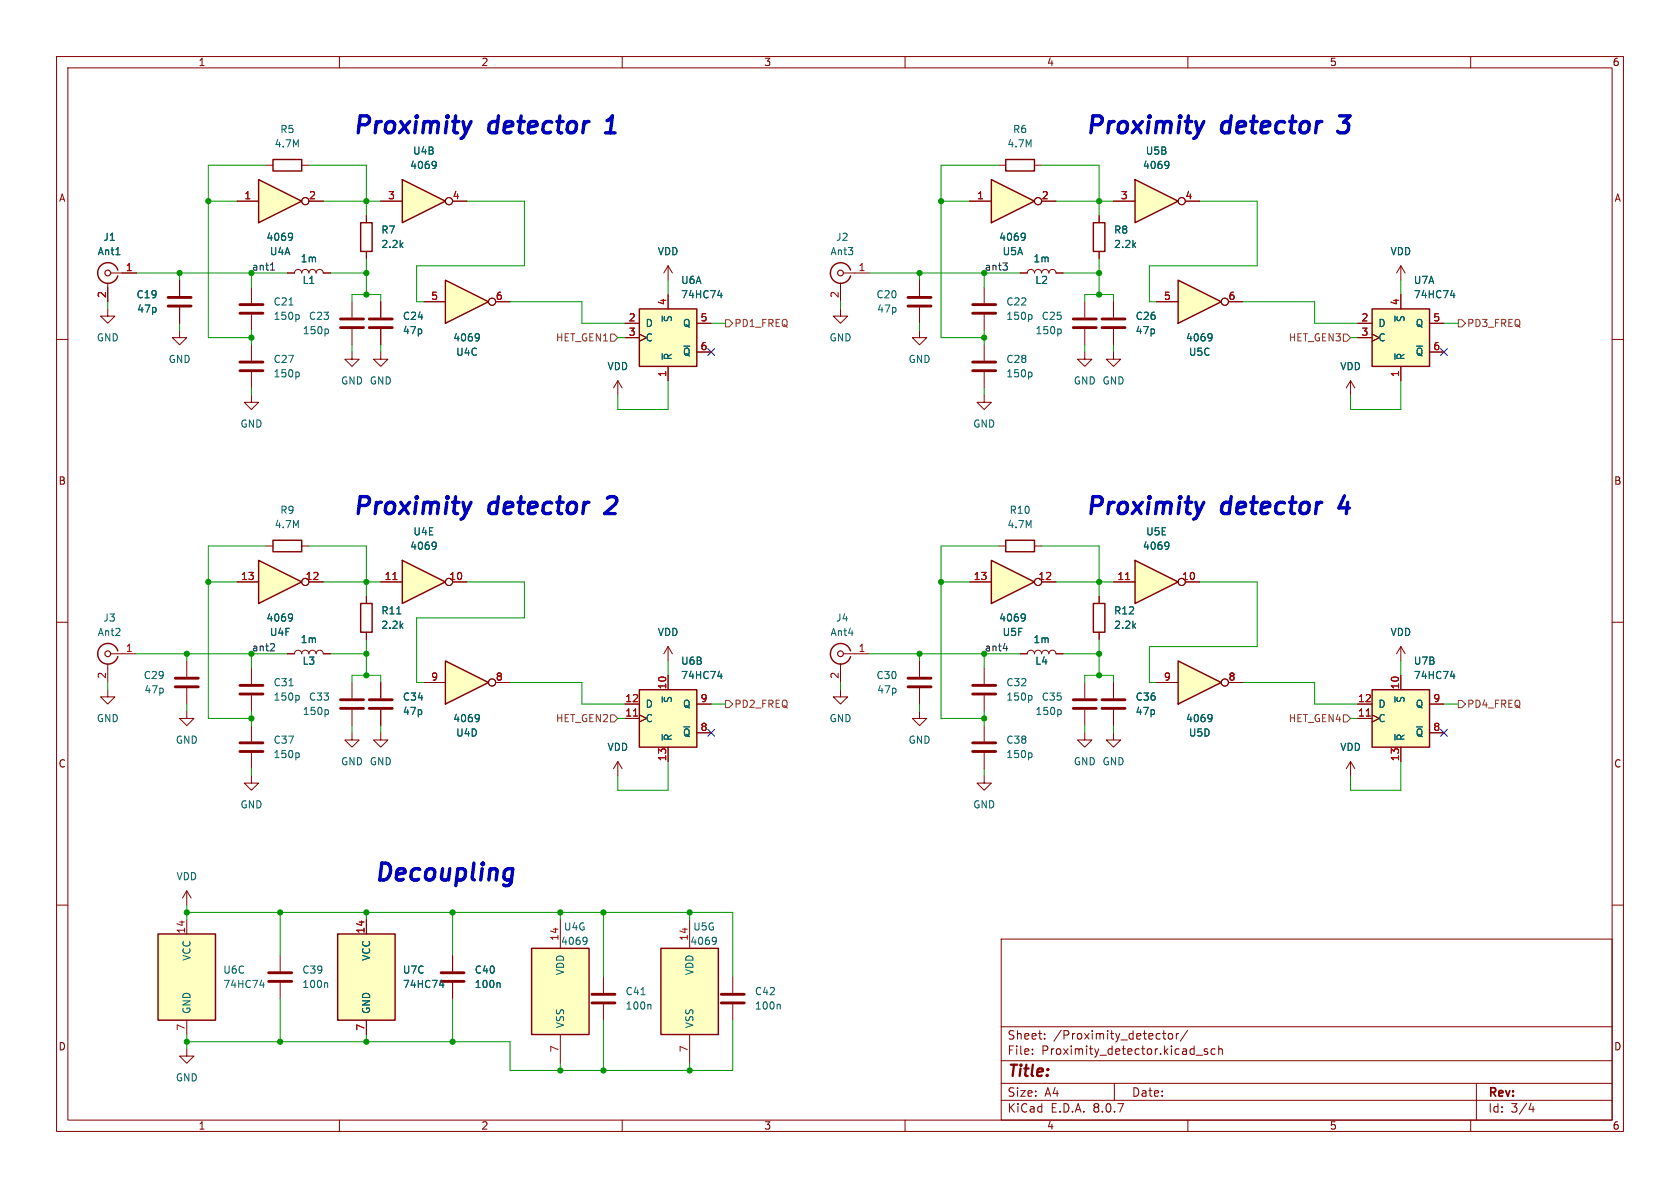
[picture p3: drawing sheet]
<svg xmlns="http://www.w3.org/2000/svg" width="297mm" height="210mm" viewBox="0 0 297 210" stroke-linecap="round" stroke-linejoin="round" font-family="sans-serif">
<g fill="none" stroke="#840000" stroke-width=".18">
<path d="M10 10h277v190h-277zM12 12h273v186h-273zM60 10v2M110 10v2M160 10v2M210 10v2M260 10v2M176.5 29.2h1.3M182.9 29.2h1.2M31.7 58.4v1.3h1.3l-1.3 1.3-1.2-1.3h1.2M44.4 50.8v2.8M44.4 55.6v2.8"/>
<path d="M10 60h2M62.2 62.2v1.3h-1.2l1.2 1.3 1.3-1.3h-1.3M285 60h2M10 110h2M44.4 118.1v2.8M50.8 115.6h1.3a.64 .64 0 0 1 .6-.7 .64 .64 0 0 1 .6 .7 .64 .64 0 0 1 .7-.7 .64 .64 0 0 1 .6 .7 .64 .64 0 0 1 .6-.7 .64 .64 0 0 1 .7 .7 .64 .64 0 0 1 .6-.7 .64 .64 0 0 1 .6 .7h1.3M118.1 114.3l-.8 1.3M118.1 114.3v2.5M118.1 114.3l.8 1.3M285 110h2M33 125.7v1.3h1.3l-1.3 1.3-1.3-1.3h1.3M44.4 137.2v1.2h-1.2l1.2 1.3 1.3-1.3h-1.3"/>
<path d="M44.4 122.9v2.8M44.4 128.3v2.8M44.4 133.1v2.8M62.2 129.5v1.3h-1.2l1.2 1.3 1.3-1.3h-1.3M62.2 120.7v2.7M62.2 125.5v2.8M10 160h2M177 166h108v32h-108zM285 160h2M60 198v2M110 198v2M160 198v2"/>
<path d="M177 194.5h108M177 191.5h108M177 187.5h108M177 181.5h108M182.5 186.3v.1M182.5 185.5v.1M184.7 183.6v.1M184.7 182.8v.1M197 191.5v3M205.5 182.7h.6M205.7 182.2v1.3l.4 .2M206.6 182.8l.2-.1 .4 .1 .1 .6-.1 .2-.4 .1-.2-.1z"/>
<path d="M208 182.7v1M208.4 182.7l-.3 .1-.1 .2M210 182.1l-1.3 2M210 198v2M211.5 186.5h1.1M213.5 185.5l-.4-.1-.2 .2 .1 .2 .5 .2v.3h-.6M214.8 185.5l-.4-.1-.3 .3v.4l.1 .2h.6M215.5 185.5l.2-.1 .3 .1 .1 .9M215.5 184.9v1.5M260 198v2M261 191.5v6.5M270.7 195l-.4 1.1h.9"/>
<path d="M271 195.6v1"/>
</g>
<path d="M42.4 55.4h4.1M42.4 53.8h4.1M42.4 122.7h4.1M42.4 121.2h4.1M42.4 132.8h4.1M42.4 131.3h4.1M60.2 125.2h4.1M60.2 123.7h4.1" fill="none" stroke="#840000" stroke-width=".51"/>
<path d="M51.1 53.9h.7M52.7 55.6l.2 .3v.3l-.2 .3M51.1 121.2h.7M52.7 122.9l.2 .3v.3l-.2 .3M52.7 133.1l.2 .2v.4l-.2 .2M57.8 125.5l.3 .2v.4l-.3 .2" fill="none" stroke="#006464" stroke-width=".18"/>
<path d="M177.8 28.2h5.1v2h-5.1z" fill="none" stroke="#840000" stroke-width=".25"/>
<path d="M78.7 116.8l7.7 3.9-7.7 3.8z" fill="#ffffc2"/>
<path d="M48.3 95.5h5v2h-5zM78.7 116.8l7.7 3.9-7.7 3.8z" fill="none" stroke="#840000" stroke-width=".25"/>
<g fill="none" stroke="#840000" stroke-width=".18">
<path d="M47 96.5h1.3M53.3 96.5h1.3M74.9 120.7h3.8M87.6 120.7h2.6"/>
<circle cx="87" cy="120.6" r=".63"/>
</g>
<path d="M84.5 126.3l.2 .1a1.03 1.03 0 0 1-.2 1.1M84.7 126.9l-.2 .2" fill="none" stroke="#006464" stroke-width=".18"/>
<path d="M45.7 99.1l7.6 3.8-7.6 3.8z" fill="#ffffc2"/>
<path d="M20.8 47.8a1.81 1.81 0 0 0-2.8-1 1.81 1.81 0 0 0 0 2.9 1.81 1.81 0 0 0 2.8-.9M45.7 99.1l7.6 3.8-7.6 3.8zM20.8 115.1a1.81 1.81 0 0 0-2.8-1 1.81 1.81 0 0 0 0 3 1.81 1.81 0 0 0 2.8-1" fill="none" stroke="#840000" stroke-width=".25"/>
<g fill="none" stroke="#840000" stroke-width=".18">
<path d="M19 54.6v1.3h-1.2l1.2 1.3 1.3-1.3h-1.3M19 50v3.3M19.6 48.3h4.5M31.7 49.5v2.8M31.7 54.4v2.8M67.3 53.3v2.8M67.3 58.2v2.8M191.8 53.3v2.8M191.8 58.2v2.8M44.4 69.9v1.2h-1.2l1.2 1.3 1.3-1.3h-1.3M19 117.3v3.4M19.6 115.6h4.5"/>
<path d="M33 116.8v2.8M41.9 102.9h3.8M54.6 102.9h2.5M19 121.9v1.3h-1.2l1.2 1.3 1.3-1.3h-1.3M33 121.7v2.8"/>
<circle cx="54" cy="102.9" r=".63"/>
</g>
<path d="M20.5 45h.7M187.4 58.2l.2 .2v.4l-.2 .2M51.5 108.5l.1 .2a1.03 1.03 0 0 1-.1 1M51.7 109.1l-.2 .2" fill="none" stroke="#006464" stroke-width=".18"/>
<path d="M29.7 54.1h4.1M29.7 52.6h4.1M65.3 57.9h4M65.3 56.4h4M189.7 57.9h4.1M189.7 56.4h4.1M31 119.9h4.1M31 121.4h4.1" fill="none" stroke="#840000" stroke-width=".51"/>
<g fill="none" stroke="#840000" stroke-width=".2">
<circle cx="19" cy="48.3" r=".51"/>
<circle cx="19" cy="115.6" r=".51"/>
</g>
<path d="M71.1 99.1l7.6 3.8-7.6 3.8z" fill="#ffffc2"/>
<path d="M71.1 99.1l7.6 3.8-7.6 3.8zM63.8 106.7h2v5.1h-2z" fill="none" stroke="#840000" stroke-width=".25"/>
<g fill="none" stroke="#840000" stroke-width=".18">
<path d="M50.8 48.3h1.3a.64 .64 0 0 1 .6-.7 .64 .64 0 0 1 .6 .7 .64 .64 0 0 1 .7-.7 .64 .64 0 0 1 .6 .7 .64 .64 0 0 1 .6-.7 .64 .64 0 0 1 .7 .7 .64 .64 0 0 1 .6-.7 .64 .64 0 0 1 .6 .7h1.3M180.3 48.3h1.3a.64 .64 0 0 1 .6-.7 .64 .64 0 0 1 .7 .7 .64 .64 0 0 1 .6-.7 .64 .64 0 0 1 .6 .7 .64 .64 0 0 1 .7-.7 .64 .64 0 0 1 .6 .7 .64 .64 0 0 1 .7-.7 .64 .64 0 0 1 .6 .7h1.3M64.8 105.4v1.3M64.8 111.8v1.2M67.3 102.9h3.8M80 102.9h2.5"/>
<circle cx="79.4" cy="102.9" r=".63"/>
</g>
<path d="M69.5 102.5h.7" fill="none" stroke="#a90000" stroke-width=".18"/>
<path d="M76.9 95.8l.1 .2a1.03 1.03 0 0 1-.1 1M77.1 96.4l-.2 .2M70.1 108.5h.8" fill="none" stroke="#006464" stroke-width=".18"/>
<path d="M45.7 31.8l7.6 3.8-7.6 3.8z" fill="#ffffc2"/>
<path d="M45.7 31.8l7.6 3.8-7.6 3.8z" fill="none" stroke="#840000" stroke-width=".25"/>
<g fill="none" stroke="#840000" stroke-width=".18">
<path d="M41.9 35.6h3.8M54.6 35.6h2.5"/>
<circle cx="54" cy="35.6" r=".63"/>
</g>
<path d="M51.5 41.2l.1 .1a1.03 1.03 0 0 1-.1 1.1M51.7 41.8l-.2 .2" fill="none" stroke="#006464" stroke-width=".18"/>
<path d="M94 167.6h10.1v15.3h-10.1z" fill="#ffffc2"/>
<path d="M94 167.6h10.1v15.3h-10.1z" fill="none" stroke="#840000" stroke-width=".25"/>
<path d="M67.3 62.2v1.3h-1.3l1.3 1.3 1.3-1.3h-1.3M67.3 120.7v2.7M67.3 125.5v2.8M49.5 168.9v2.8M49.5 173.7v2.8M99.1 162.6v5M99.1 182.9v5.1" fill="none" stroke="#840000" stroke-width=".18"/>
<path d="M57.7 173.7l.2 .2v.7M103.5 165.7l.2 .1a1.03 1.03 0 0 1-.2 1.1M103.8 166.2l-.3 .3" fill="none" stroke="#006464" stroke-width=".18"/>
<path d="M65.3 125.2h4M65.3 123.7h4M47.5 173.5h4.1M47.5 172h4.1" fill="none" stroke="#840000" stroke-width=".51"/>
<path d="M78.7 49.5l7.7 3.8-7.7 3.9z" fill="#ffffc2"/>
<path d="M78.7 49.5l7.7 3.8-7.7 3.9z" fill="none" stroke="#840000" stroke-width=".25"/>
<g fill="none" stroke="#840000" stroke-width=".18">
<path d="M74.9 53.3h3.8M87.6 53.3h2.6M174 50.8v2.8M174 55.6v2.8M80 168.9v2.8M80 173.7v2.8M106.7 172.7v2.8M106.7 177.5v2.8"/>
<circle cx="87" cy="53.3" r=".63"/>
</g>
<path d="M84.5 59l.2 .1a1.03 1.03 0 0 1-.2 1.1M84.7 59.5l-.2 .3M182.2 55.6l.2 .3v.3l-.2 .3M88.2 173.7l.2 .2v.7M113.3 175.8h.7M114.9 177.5l.2 .2v.7" fill="none" stroke="#006464" stroke-width=".18"/>
<path d="M172 55.4h4M172 53.8h4M78 173.5h4M78 172h4M104.6 177.3h4.1M104.6 175.8h4.1" fill="none" stroke="#840000" stroke-width=".51"/>
<path d="M59.7 165.1h10.1v15.2h-10.1z" fill="#ffffc2"/>
<path d="M59.7 165.1h10.1v15.2h-10.1z" fill="none" stroke="#840000" stroke-width=".25"/>
<path d="M64.8 162.6v2.5M64.8 180.3v2.6" fill="none" stroke="#840000" stroke-width=".18"/>
<path d="M77.7 174.1h.8M78.3 173.7v.9" fill="none" stroke="#006464" stroke-width=".18"/>
<path d="M116.8 167.6h10.2v15.3h-10.2z" fill="#ffffc2"/>
<path d="M48.3 28.2h5v2h-5zM116.8 167.6h10.2v15.3h-10.2z" fill="none" stroke="#840000" stroke-width=".25"/>
<g fill="none" stroke="#840000" stroke-width=".18">
<path d="M47 29.2h1.3M53.3 29.2h1.3M162.6 49.5v2.8M162.6 54.4v2.8M109.2 134.6l-.7 1.3M109.2 134.6v2.6M109.2 134.6l.8 1.3M33 157.5l-.7 1.3M33 157.5v2.5M33 157.5l.8 1.3M121.9 162.6v5M129.5 172.7v2.8"/>
<path d="M129.5 177.5v2.8M121.9 182.9v5.1"/>
</g>
<path d="M126.4 165.7l.2 .1a1.03 1.03 0 0 1-.2 1.1M126.6 166.2l-.2 .3M137.8 177.5l.1 .2v.7" fill="none" stroke="#006464" stroke-width=".18"/>
<path d="M160.5 54.1h4.1M160.5 52.6h4.1M127.5 177.3h4.1M127.5 175.8h4.1" fill="none" stroke="#840000" stroke-width=".51"/>
<path d="M113 121.9h10.2v10.2h-10.2z" fill="#ffffc2"/>
<path d="M113 121.9h10.2v10.2h-10.2z" fill="none" stroke="#840000" stroke-width=".25"/>
<path d="M62.2 53.3v2.8M62.2 58.2v2.8M118.1 119.4v2.5M110.5 127h2.5M110.5 124.5h2.5M113 126.4l1.3 .6-1.3 .6M118.1 132.1v2.5M123.2 124.5h2.5M123.2 129.5h2.5" fill="none" stroke="#840000" stroke-width=".18"/>
<path d="M112 126.6h.7" fill="none" stroke="#a90000" stroke-width=".18"/>
<path d="M57.8 58.2l.3 .2v.4l-.3 .2M126.9 119.5h.8M127.5 119.1v.9M117.1 129.8v1" fill="none" stroke="#006464" stroke-width=".18"/>
<path d="M60.2 57.9h4.1M60.2 56.4h4.1" fill="none" stroke="#840000" stroke-width=".51"/>
<path d="M27.9 165.1h10.2v15.2h-10.2z" fill="#ffffc2"/>
<path d="M63.8 39.4h2v5.1h-2zM150.4 47.8a1.82 1.82 0 0 0-2.8-1 1.82 1.82 0 0 0 0 3 1.82 1.82 0 0 0 2.8-1M27.9 165.1h10.2v15.2h-10.2z" fill="none" stroke="#840000" stroke-width=".25"/>
<path d="M64.8 38.1v1.3M64.8 44.5v1.2M148.6 50v3.3M149.1 48.3h4.6M44.4 61v2.8M44.4 65.8v2.8M67.3 129.5v1.3h-1.3l1.3 1.3 1.3-1.3h-1.3M33 162.6v2.5M33 185.4v1.3h-1.3l1.3 1.3 1.3-1.3h-1.3M33 180.3v2.6" fill="none" stroke="#840000" stroke-width=".18"/>
<path d="M52.7 65.8l.2 .2v.4l-.2 .2M46 174.1h.7M46.6 173.7v.9" fill="none" stroke="#006464" stroke-width=".18"/>
<path d="M42.4 65.5h4.1M42.4 64h4.1" fill="none" stroke="#840000" stroke-width=".51"/>
<circle cx="148.6" cy="48.3" r=".51" fill="none" stroke="#840000" stroke-width=".2"/>
<path d="M71.1 31.8l7.6 3.8-7.6 3.8z" fill="#ffffc2"/>
<path d="M71.1 31.8l7.6 3.8-7.6 3.8z" fill="none" stroke="#840000" stroke-width=".25"/>
<g fill="none" stroke="#840000" stroke-width=".18">
<path d="M67.3 35.6h3.8M80 35.6h2.5M118.1 47l-.8 1.3M118.1 47v2.5M118.1 47l.8 1.3"/>
<circle cx="79.4" cy="35.6" r=".63"/>
</g>
<path d="M76.9 28.5l.1 .1a1.03 1.03 0 0 1-.1 1.1M77.1 29.1l-.2 .2" fill="none" stroke="#006464" stroke-width=".18"/>
<path d="M113 54.6h10.2v10.2h-10.2z" fill="#ffffc2"/>
<path d="M113 54.6h10.2v10.2h-10.2zM177.8 95.5h5.1v2h-5.1z" fill="none" stroke="#840000" stroke-width=".25"/>
<path d="M110.5 57.2h2.5M110.5 59.7h2.5M113 59.1l1.3 .6-1.3 .6M118.1 52.1v2.5M123.2 57.2h2.5M109.2 67.3l-.7 1.3M109.2 67.3v2.6M109.2 67.3l.8 1.3M118.1 64.8v2.5M123.2 62.2h2.5M176.5 96.5h1.3M182.9 96.5h1.2" fill="none" stroke="#840000" stroke-width=".18"/>
<path d="M126.9 52.2h.8M127.5 51.8v.8M117.1 62.5v1" fill="none" stroke="#006464" stroke-width=".18"/>
<path d="M175.3 99.1l7.6 3.8-7.6 3.8z" fill="#ffffc2"/>
<path d="M175.3 99.1l7.6 3.8-7.6 3.8zM150.4 115.1a1.82 1.82 0 0 0-2.8-1 1.82 1.82 0 0 0 0 3 1.82 1.82 0 0 0 2.8-1" fill="none" stroke="#840000" stroke-width=".25"/>
<g fill="none" stroke="#840000" stroke-width=".18">
<path d="M148.6 117.3v3.4M149.1 115.6h4.6M162.6 116.8v2.8M171.4 102.9h3.9M174 118.1v2.8M180.3 115.6h1.3a.64 .64 0 0 1 .6-.7 .64 .64 0 0 1 .7 .7 .64 .64 0 0 1 .6-.7 .64 .64 0 0 1 .6 .7 .64 .64 0 0 1 .7-.7 .64 .64 0 0 1 .6 .7 .64 .64 0 0 1 .7-.7 .64 .64 0 0 1 .6 .7h1.3M184.1 102.9h2.6M148.6 121.9v1.3h-1.3l1.3 1.3 1.3-1.3h-1.3M162.6 125.7v1.3h1.2l-1.2 1.3-1.3-1.3h1.3M162.6 121.7v2.8M174 137.2v1.2h-1.3l1.3 1.3 1.3-1.3h-1.3M174 122.9v2.8"/>
<path d="M174 128.3v2.8M174 133.1v2.8M191.8 120.7v2.7M191.8 125.5v2.8"/>
<circle cx="183.5" cy="102.9" r=".63"/>
</g>
<path d="M181 108.5l.2 .2a1.03 1.03 0 0 1-.2 1M181.2 109.1l-.2 .2M182.2 122.9l.2 .3v.3l-.2 .3M182.2 133.1l.2 .2v.4l-.2 .2M187.4 125.5l.2 .2v.4l-.2 .2" fill="none" stroke="#006464" stroke-width=".18"/>
<circle cx="148.6" cy="115.6" r=".51" fill="none" stroke="#840000" stroke-width=".2"/>
<path d="M160.5 119.9h4.1M160.5 121.4h4.1M172 122.7h4M172 121.2h4M172 132.8h4M172 131.3h4M189.7 125.2h4.1M189.7 123.7h4.1" fill="none" stroke="#840000" stroke-width=".51"/>
<path d="M208.3 49.5l7.6 3.8-7.6 3.9z" fill="#ffffc2"/>
<path d="M208.3 49.5l7.6 3.8-7.6 3.9z" fill="none" stroke="#840000" stroke-width=".25"/>
<g fill="none" stroke="#840000" stroke-width=".18">
<path d="M204.5 53.3h3.8M217.2 53.3h2.5M238.8 67.3l-.8 1.3M238.8 67.3v2.6M238.8 67.3l.7 1.3"/>
<circle cx="216.5" cy="53.3" r=".63"/>
</g>
<path d="M214 59l.2 .1a1.03 1.03 0 0 1-.2 1.1M214.3 59.5l-.3 .3" fill="none" stroke="#006464" stroke-width=".18"/>
<path d="M242.6 54.6h10.1v10.2h-10.1z" fill="#ffffc2"/>
<path d="M193.3 39.4h2v5.1h-2zM242.6 54.6h10.1v10.2h-10.1z" fill="none" stroke="#840000" stroke-width=".25"/>
<path d="M194.3 38.1v1.3M194.3 44.5v1.2M240 57.2h2.6M240 59.7h2.6M242.6 59.1l1.2 .6-1.2 .6M247.6 52.1v2.5M252.7 57.2h2.6M247.6 64.8v2.5M252.7 62.2h2.6" fill="none" stroke="#840000" stroke-width=".18"/>
<path d="M256.4 52.2h.8M257 51.8v.8M246.6 62.5v1" fill="none" stroke="#006464" stroke-width=".18"/>
<path d="M200.7 31.8l7.6 3.8-7.6 3.8z" fill="#ffffc2"/>
<path d="M200.7 31.8l7.6 3.8-7.6 3.8z" fill="none" stroke="#840000" stroke-width=".25"/>
<g fill="none" stroke="#840000" stroke-width=".18">
<path d="M196.8 35.6h3.9M209.5 35.6h2.6M148.6 54.6v1.3h-1.3l1.3 1.3 1.3-1.3h-1.3M196.8 53.3v2.8M196.8 58.2v2.8M247.6 47l-.7 1.3M247.6 47v2.5M247.6 47l.8 1.3M191.8 62.2v1.3h-1.3l1.3 1.3 1.2-1.3h-1.2M196.8 62.2v1.3h-1.2l1.2 1.3 1.3-1.3h-1.3"/>
<circle cx="208.9" cy="35.6" r=".63"/>
</g>
<path d="M206.4 28.5l.2 .1a1.03 1.03 0 0 1-.2 1.1M206.6 29.1l-.2 .2" fill="none" stroke="#006464" stroke-width=".18"/>
<path d="M194.8 57.9h4.1M194.8 56.4h4.1" fill="none" stroke="#840000" stroke-width=".51"/>
<path d="M208.3 116.8l7.6 3.9-7.6 3.8z" fill="#ffffc2"/>
<path d="M208.3 116.8l7.6 3.9-7.6 3.8z" fill="none" stroke="#840000" stroke-width=".25"/>
<g fill="none" stroke="#840000" stroke-width=".18">
<path d="M247.6 114.3l-.7 1.3M247.6 114.3v2.5M247.6 114.3l.8 1.3M191.8 129.5v1.3h-1.3l1.3 1.3 1.2-1.3h-1.2M196.8 129.5v1.3h-1.2l1.2 1.3 1.3-1.3h-1.3M196.8 120.7v2.7M196.8 125.5v2.8M204.5 120.7h3.8M217.2 120.7h2.5"/>
<circle cx="216.5" cy="120.6" r=".63"/>
</g>
<path d="M214 126.3l.2 .1a1.03 1.03 0 0 1-.2 1.1M214.3 126.9l-.3 .2" fill="none" stroke="#006464" stroke-width=".18"/>
<path d="M194.8 125.2h4.1M194.8 123.7h4.1" fill="none" stroke="#840000" stroke-width=".51"/>
<path d="M242.6 121.9h10.1v10.2h-10.1z" fill="#ffffc2"/>
<path d="M242.6 121.9h10.1v10.2h-10.1z" fill="none" stroke="#840000" stroke-width=".25"/>
<path d="M247.6 119.4v2.5M238.8 134.6l-.8 1.3M238.8 134.6v2.6M238.8 134.6l.7 1.3M240 127h2.6M240 124.5h2.6M242.6 126.4l1.2 .6-1.2 .6M247.6 132.1v2.5M252.7 124.5h2.6M252.7 129.5h2.6" fill="none" stroke="#840000" stroke-width=".18"/>
<path d="M241.5 126.6h.8" fill="none" stroke="#a90000" stroke-width=".18"/>
<path d="M256.4 119.5h.8M257 119.1v.9M246.6 129.8v1" fill="none" stroke="#006464" stroke-width=".18"/>
<path d="M200.7 99.1l7.6 3.8-7.6 3.8z" fill="#ffffc2"/>
<path d="M200.7 99.1l7.6 3.8-7.6 3.8zM193.3 106.7h2v5.1h-2z" fill="none" stroke="#840000" stroke-width=".25"/>
<g fill="none" stroke="#840000" stroke-width=".18">
<path d="M162.6 58.4v1.3h1.2l-1.2 1.3-1.3-1.3h1.3M174 69.9v1.2h-1.3l1.3 1.3 1.3-1.3h-1.3M174 61v2.8M174 65.8v2.8M194.3 105.4v1.3M194.3 111.8v1.2M196.8 102.9h3.9M209.5 102.9h2.6"/>
<circle cx="208.9" cy="102.9" r=".63"/>
</g>
<path d="M199 102.5h.7" fill="none" stroke="#a90000" stroke-width=".18"/>
<path d="M182.2 65.8l.2 .2v.4l-.2 .2M206.4 95.8l.2 .2a1.03 1.03 0 0 1-.2 1M206.6 96.4l-.2 .2" fill="none" stroke="#006464" stroke-width=".18"/>
<path d="M172 65.5h4M172 64h4" fill="none" stroke="#840000" stroke-width=".51"/>
<path d="M175.3 31.8l7.6 3.8-7.6 3.8z" fill="#ffffc2"/>
<path d="M175.3 31.8l7.6 3.8-7.6 3.8z" fill="none" stroke="#840000" stroke-width=".25"/>
<g fill="none" stroke="#840000" stroke-width=".18">
<path d="M41.9 35.6h3.8M54.6 35.6h2.5M64.8 38.1v1.3M67.3 35.6h3.8M80 35.6h2.5M171.4 35.6h3.9M184.1 35.6h2.6M194.3 38.1v1.3M196.8 35.6h3.9M209.5 35.6h2.6M19 50.8v2.5M21.6 48.3h2.5"/>
<path d="M31.7 49.5v2.8M31.7 54.4v2.8M50.8 48.3h1.3M57.1 48.3h1.3M64.8 44.5v1.2M67.3 53.3v2.8M67.3 58.2v2.8M74.9 53.3h3.8M87.6 53.3h2.6M110.5 57.2h2.5M110.5 59.7h2.5M113 59.1l1.3 .6-1.3 .6"/>
<path d="M118.1 52.1v2.5M123.2 57.2h2.5M180.3 48.3h1.3M186.7 48.3h1.3M194.3 44.5v1.2M196.8 53.3v2.8M196.8 58.2v2.8M204.5 53.3h3.8M217.2 53.3h2.5M240 57.2h2.6M240 59.7h2.6M242.6 59.1l1.2 .6-1.2 .6"/>
<path d="M247.6 52.1v2.5M252.7 57.2h2.6M118.1 64.8v2.5M123.2 62.2h2.5M247.6 64.8v2.5M252.7 62.2h2.6M41.9 102.9h3.8M50.8 115.6h1.3M54.6 102.9h2.5M57.1 115.6h1.3M64.8 105.4v1.3M64.8 111.8v1.2"/>
<path d="M67.3 102.9h3.8M80 102.9h2.5M118.1 119.4v2.5M171.4 102.9h3.9M180.3 115.6h1.3M184.1 102.9h2.6M186.7 115.6h1.3M194.3 105.4v1.3M194.3 111.8v1.2M196.8 102.9h3.9M209.5 102.9h2.6M247.6 119.4v2.5"/>
<path d="M67.3 120.7v2.7M67.3 125.5v2.8M74.9 120.7h3.8M87.6 120.7h2.6M110.5 127h2.5M110.5 124.5h2.5M113 126.4l1.3 .6-1.3 .6M118.1 132.1v2.5M123.2 124.5h2.5M123.2 129.5h2.5M196.8 120.7v2.7M196.8 125.5v2.8"/>
<path d="M204.5 120.7h3.8M217.2 120.7h2.5M240 127h2.6M240 124.5h2.6M242.6 126.4l1.2 .6-1.2 .6M247.6 132.1v2.5M252.7 124.5h2.6M252.7 129.5h2.6M64.8 162.6v2.5M80 168.9v2.8M80 173.7v2.8M64.8 180.3v2.6"/>
<circle cx="54" cy="35.6" r=".63"/>
<circle cx="79.4" cy="35.6" r=".63"/>
<circle cx="183.5" cy="35.6" r=".63"/>
<circle cx="208.9" cy="35.6" r=".63"/>
<circle cx="87" cy="53.3" r=".63"/>
<circle cx="216.5" cy="53.3" r=".63"/>
<circle cx="54" cy="102.9" r=".63"/>
<circle cx="79.4" cy="102.9" r=".63"/>
<circle cx="183.5" cy="102.9" r=".63"/>
<circle cx="208.9" cy="102.9" r=".63"/>
<circle cx="87" cy="120.6" r=".63"/>
<circle cx="216.5" cy="120.6" r=".63"/>
</g>
<g fill="none" stroke="#006464" stroke-width=".18">
<path d="M76.9 28.5l.1 .1a1.03 1.03 0 0 1-.1 1.1M77.1 29.1l-.2 .2M206.4 28.5l.2 .1a1.03 1.03 0 0 1-.2 1.1M206.6 29.1l-.2 .2M20.5 45h.7M51.5 41.2l.1 .1a1.03 1.03 0 0 1-.1 1.1M51.7 41.8l-.2 .2M84.5 59l.2 .1a1.03 1.03 0 0 1-.2 1.1M84.7 59.5l-.2 .3M126.9 52.2h.8M127.5 51.8v.8M181 41.2l.2 .1a1.03 1.03 0 0 1-.2 1.1"/>
<path d="M181.2 41.8l-.2 .2M214 59l.2 .1a1.03 1.03 0 0 1-.2 1.1M214.3 59.5l-.3 .3M256.4 52.2h.8M257 51.8v.8M117.1 62.5v1M246.6 62.5v1M76.9 95.8l.1 .2a1.03 1.03 0 0 1-.1 1M77.1 96.4l-.2 .2M206.4 95.8l.2 .2a1.03 1.03 0 0 1-.2 1M206.6 96.4l-.2 .2M51.5 108.5l.1 .2a1.03 1.03 0 0 1-.1 1"/>
<path d="M51.7 109.1l-.2 .2M70.1 108.5h.8M126.9 119.5h.8M127.5 119.1v.9M181 108.5l.2 .2a1.03 1.03 0 0 1-.2 1M181.2 109.1l-.2 .2M256.4 119.5h.8M257 119.1v.9M84.5 126.3l.2 .1a1.03 1.03 0 0 1-.2 1.1M84.7 126.9l-.2 .2M117.1 129.8v1M214 126.3l.2 .1a1.03 1.03 0 0 1-.2 1.1"/>
<path d="M214.3 126.9l-.3 .2M246.6 129.8v1M77.7 174.1h.8M78.3 173.7v.9M88.2 173.7l.2 .2v.7"/>
</g>
<path d="M107.9 59.1h.7l.6 .6-.6 .6h-.7zM128.3 56.5h.6l.6 .7-.6 .6h-.6zM237.5 59.1h.6l.7 .6-.7 .6h-.6zM257.8 56.5h.6l.7 .7-.7 .6h-.6zM107.9 126.4h.7l.6 .6-.6 .6h-.7zM128.3 123.8h.6l.6 .7-.6 .6h-.6zM237.5 126.4h.6l.7 .6-.7 .6h-.6zM257.8 123.8h.6l.7 .7-.7 .6h-.6z" fill="none" stroke="#725600" stroke-width=".18"/>
<path d="M47.8 47.7h.7M48.1 46.7l.1-.2v1.2M177.3 46.5h.8l-.4 .5M178 47l.1 .2-.1 .5M48.4 113.8l.1 .2v.3l-.7 .8h.7M177.4 114.6h.7" fill="none" stroke="#0f0f0f" stroke-width=".18"/>
<path d="M83.3 21.5l-1 2M107 23.5h1.7M107.9 20.9l-.6 .4M212.8 21.5l-.9 2M236.5 23.2l.4 .3M236.8 20.5h1.9M83.3 88.8l-1 2M108.8 89.1l-1.9 1.7h1.8M212.8 88.8l-.9 2M237.7 87.6l-1 2.2h1.9M90.4 153.6l.2 .1M90.7 153.6l-.3 2.4" fill="none" stroke="#0000c2" stroke-width=".6"/>
<g fill="none" stroke="#009600" stroke-width=".18">
<path d="M36.8 35.6h5.1M47 29.2h-10.2v30.5h7.6M54.6 29.2h10.2v8.9M57.1 35.6h10.2M82.5 35.6h10.2v11.4h-19v6.3h1.2M166.4 35.6h5M176.5 29.2h-10.1v30.5h7.6M184.1 29.2h10.2v8.9M186.7 35.6h10.1M212.1 35.6h10.1v11.4h-19v6.3h1.3M19 53.3v1.3M24.1 48.3h26.7"/>
<path d="M31.7 48.3v1.2M31.7 57.2v1.2M44.4 48.3v2.5M44.4 58.4v2.6M58.4 48.3h6.4M62.2 53.3v-1.2h5.1v1.2M64.8 45.7v6.4M90.2 53.3h12.7v3.9h7.6M109.2 59.7h1.3M118.1 49.5v2.6M125.7 57.2h2.6M148.6 53.3v1.3"/>
<path d="M153.7 48.3h26.6M162.6 48.3v1.2M162.6 57.2v1.2M174 48.3v2.5M174 58.4v2.6M188 48.3h6.3M191.8 53.3v-1.2h5v1.2M194.3 45.7v6.4M219.7 53.3h12.7v3.9h7.6M238.8 59.7h1.2M247.6 49.5v2.6M255.3 57.2h2.5"/>
<path d="M44.4 68.6v1.3M62.2 61v1.2M67.3 61v1.2M118.1 67.3v5.1h-8.9v-2.5M174 68.6v1.3M191.8 61v1.2M196.8 61v1.2M247.6 67.3v5.1h-8.8v-2.5M47 96.5h-10.2v30.5h7.6M54.6 96.5h10.2v8.9M176.5 96.5h-10.1v30.5h7.6M184.1 96.5h10.2v8.9"/>
<path d="M24.1 115.6h26.7M33 115.6v1.2M36.8 102.9h5.1M44.4 115.6v2.5M57.1 102.9h10.2M58.4 115.6h6.4M64.8 113v6.4M82.5 102.9h10.2v6.3h-19v11.5h1.2M118.1 116.8v2.6M153.7 115.6h26.6M162.6 115.6v1.2M166.4 102.9h5"/>
<path d="M174 115.6v2.5M186.7 102.9h10.1M188 115.6h6.3M194.3 113v6.4M212.1 102.9h10.1v11.4h-19v6.4h1.3M247.6 116.8v2.6M19 120.7v1.2M33 124.5v1.2M44.4 125.7v2.6M44.4 135.9v1.3M62.2 120.7v-1.3h5.1v1.3M62.2 128.3v1.2"/>
<path d="M67.3 128.3v1.2M90.2 120.7h12.7v3.8h7.6M109.2 127h1.3M118.1 134.6v5.1h-8.9v-2.5M125.7 124.5h2.6M148.6 120.7v1.2M162.6 124.5v1.2M174 125.7v2.6M174 135.9v1.3M191.8 120.7v-1.3h5v1.3M191.8 128.3v1.2M196.8 128.3v1.2"/>
<path d="M219.7 120.7h12.7v3.8h7.6M238.8 127h1.2M247.6 134.6v5.1h-8.8v-2.5M255.3 124.5h2.5M33 161.3h96.5v11.4M33 160v2.6M49.5 161.3v7.6M49.5 176.5v7.7M64.8 161.3v1.3M80 161.3v7.6M80 176.5v7.7M99.1 161.3v1.3"/>
<path d="M106.7 161.3v11.4M121.9 161.3v1.3M33 182.9v2.5M64.8 182.9v1.3M99.1 188v1.2M106.7 180.3v8.9M121.9 188v1.2M129.5 180.3v8.9h-39.3v-5h-57.2"/>
</g>
<path d="M125.1 61.6l1.2 1.2M126.3 61.6l-1.2 1.2M254.7 61.6l1.2 1.2M255.9 61.6l-1.2 1.2M125.1 128.9l1.2 1.2M126.3 128.9l-1.2 1.2M254.7 128.9l1.2 1.2M255.9 128.9l-1.2 1.2" fill="none" stroke="#000084" stroke-width=".18"/>
<path d="M69.5 102.5h.7M199 102.5h.7M112 126.6h.7M241.5 126.6h.8" fill="none" stroke="#a90000" stroke-width=".18"/>
<g fill="#009600" stroke="#009600" stroke-width=".18">
<circle cx="44.4" cy="127" r=".46"/>
<circle cx="64.8" cy="119.4" r=".46"/>
<circle cx="64.8" cy="115.6" r=".46"/>
<circle cx="36.8" cy="102.9" r=".46"/>
<circle cx="44.4" cy="115.6" r=".46"/>
<circle cx="33" cy="115.6" r=".46"/>
<circle cx="49.5" cy="161.3" r=".46"/>
<circle cx="64.8" cy="161.3" r=".46"/>
<circle cx="64.8" cy="184.2" r=".46"/>
<circle cx="49.5" cy="184.2" r=".46"/>
<circle cx="80" cy="161.3" r=".46"/>
<circle cx="33" cy="161.3" r=".46"/>
<circle cx="33" cy="184.2" r=".46"/>
<circle cx="36.8" cy="35.6" r=".46"/>
<circle cx="31.7" cy="48.3" r=".46"/>
<circle cx="44.4" cy="48.3" r=".46"/>
<circle cx="64.8" cy="35.6" r=".46"/>
<circle cx="44.4" cy="59.7" r=".46"/>
<circle cx="99.1" cy="189.2" r=".46"/>
<circle cx="106.7" cy="189.2" r=".46"/>
<circle cx="121.9" cy="189.2" r=".46"/>
<circle cx="106.7" cy="161.3" r=".46"/>
<circle cx="99.1" cy="161.3" r=".46"/>
<circle cx="80" cy="184.2" r=".46"/>
<circle cx="64.8" cy="102.9" r=".46"/>
<circle cx="64.8" cy="52.1" r=".46"/>
<circle cx="121.9" cy="161.3" r=".46"/>
<circle cx="194.3" cy="102.9" r=".46"/>
<circle cx="174" cy="127" r=".46"/>
<circle cx="174" cy="115.6" r=".46"/>
<circle cx="166.4" cy="102.9" r=".46"/>
<circle cx="162.6" cy="115.6" r=".46"/>
<circle cx="194.3" cy="35.6" r=".46"/>
<circle cx="194.3" cy="52.1" r=".46"/>
<circle cx="194.3" cy="48.3" r=".46"/>
<circle cx="194.3" cy="115.6" r=".46"/>
<circle cx="194.3" cy="119.4" r=".46"/>
<circle cx="64.8" cy="48.3" r=".46"/>
<circle cx="174" cy="59.7" r=".46"/>
<circle cx="162.6" cy="48.3" r=".46"/>
<circle cx="166.4" cy="35.6" r=".46"/>
<circle cx="174" cy="48.3" r=".46"/>
</g>
<g font-size="4.2" fill="#0000c2">
<text x="62.2" y="23.9">Proximity</text>
<text x="86.6" y="23.9">detector</text>
<text x="108.5" y="23.9">1</text>
<text x="191.8" y="23.9">Proximity</text>
<text x="216.1" y="23.9">detector</text>
<text x="238" y="23.9">3</text>
<text x="62.2" y="91.2">Proximity</text>
<text x="86.6" y="91.2">detector</text>
<text x="108.5" y="91.2">2</text>
<text x="191.8" y="91.2">Proximity</text>
<text x="216.1" y="91.2">detector</text>
<text x="238" y="91.2">4</text>
<text x="66" y="156">Decoupling</text>
</g>
<text font-size="2.8" fill="#840000" x="178" y="190.9">Title:</text>
<g font-size="2.1" fill="#840000">
<text x="178" y="184">Sheet:</text>
<text x="186.2" y="184">/Proximity_detector/</text>
<text x="178" y="186.7">File:</text>
<text x="184.1" y="186.7">Proximity_detector.kicad_sch</text>
<text x="178" y="196.9">KiCad</text>
<text x="178" y="194.1">Size:</text>
<text x="184.7" y="194.1">A4</text>
<text x="185.7" y="196.9">E.D.A.</text>
<text x="193.3" y="196.9">8.0.7</text>
<text x="200" y="194.1">Date:</text>
<text x="263" y="194.3">Rev:</text>
<text x="263" y="196.9">Id:</text>
<text x="267.1" y="196.9">3/4</text>
</g>
<g font-size="1.8" fill="#840000">
<text x="35" y="11.9">1</text>
<text x="85" y="11.9">2</text>
<text x="135" y="11.9">3</text>
<text x="185" y="11.9">4</text>
<text x="235" y="11.9">5</text>
<text x="285" y="11.9">6</text>
<text x="10.3" y="35.9">A</text>
<text x="285.3" y="35.9">A</text>
<text x="10.3" y="85.9">B</text>
<text x="285.3" y="85.9">B</text>
<text x="10.3" y="135.9">C</text>
<text x="285.3" y="135.9">C</text>
<text x="10.3" y="185.9">D</text>
<text x="285.3" y="185.9">D</text>
<text x="35" y="199.9">1</text>
<text x="85" y="199.9">2</text>
<text x="135" y="199.9">3</text>
<text x="185" y="199.9">4</text>
<text x="235" y="199.9">5</text>
<text x="285" y="199.9">6</text>
</g>
<g font-size="1.8" fill="#006464">
<text x="49.5" y="23.7">R5</text>
<text x="179" y="23.7">R6</text>
<text x="48.5" y="26.3">4.7M</text>
<text x="72.9" y="27.5">U4B</text>
<text x="178" y="26.3">4.7M</text>
<text x="202.5" y="27.5">U5B</text>
<text x="72.4" y="30.1">4069</text>
<text x="201.9" y="30.1">4069</text>
<text x="67.3" y="41.5">R7</text>
<text x="196.9" y="41.5">R8</text>
<text x="17.2" y="45.3">Ant1</text>
<text x="18.2" y="42.8">J1</text>
<text x="47" y="42.8">4069</text>
<text x="47.6" y="45.3">U4A</text>
<text x="53.1" y="46.6">1m</text>
<text x="67.3" y="44">2.2k</text>
<text x="116.2" y="45.3">VDD</text>
<text x="146.7" y="45.3">Ant3</text>
<text x="147.7" y="42.8">J2</text>
<text x="176.5" y="42.8">4069</text>
<text x="177.2" y="45.3">U5A</text>
<text x="182.6" y="46.6">1m</text>
<text x="196.9" y="44">2.2k</text>
<text x="245.7" y="45.3">VDD</text>
<text x="24" y="52.9">C19</text>
<text x="53.4" y="50.4">L1</text>
<text x="120.3" y="52.9">74HC74</text>
<text x="120.3" y="50.4">U6A</text>
<text x="154.8" y="52.9">C20</text>
<text x="182.9" y="50.4">L2</text>
<text x="249.9" y="52.9">74HC74</text>
<text x="249.9" y="50.4">U7A</text>
<text x="24.2" y="55.5">47p</text>
<text x="48.3" y="56.7">150p</text>
<text x="48.3" y="54.2">C21</text>
<text x="53.4" y="59.3">150p</text>
<text x="54.5" y="56.7">C23</text>
<text x="71.1" y="56.7">C24</text>
<text x="71.1" y="59.3">47p</text>
<text x="114" y="58">D</text>
<text x="119" y="57" transform="rotate(-90 119 57)">~{S}</text>
<text x="120.6" y="58">Q</text>
<text x="155" y="55.5">47p</text>
<text x="177.8" y="56.7">150p</text>
<text x="177.8" y="54.2">C22</text>
<text x="183" y="59.3">150p</text>
<text x="184.1" y="56.7">C25</text>
<text x="200.7" y="56.7">C26</text>
<text x="200.7" y="59.3">47p</text>
<text x="243.6" y="58">D</text>
<text x="248.5" y="57" transform="rotate(-90 248.5 57)">~{S}</text>
<text x="250.2" y="58">Q</text>
<text x="17" y="60.6">GND</text>
<text x="29.7" y="64.4">GND</text>
<text x="48.3" y="64.4">C27</text>
<text x="80" y="60.6">4069</text>
<text x="80.5" y="63.1">U4C</text>
<text x="107.3" y="65.6">VDD</text>
<text x="114" y="60.6">C</text>
<text x="119" y="63.8" transform="rotate(-90 119 63.8)">~{R}</text>
<text x="120.6" y="63.1">~{Q}</text>
<text x="146.6" y="60.6">GND</text>
<text x="160.5" y="64.4">GND</text>
<text x="177.8" y="64.4">C28</text>
<text x="209.6" y="60.6">4069</text>
<text x="210.1" y="63.1">U5C</text>
<text x="236.8" y="65.6">VDD</text>
<text x="243.6" y="60.6">C</text>
<text x="248.5" y="63.8" transform="rotate(-90 248.5 63.8)">~{R}</text>
<text x="250.2" y="63.1">~{Q}</text>
<text x="48.3" y="66.9">150p</text>
<text x="60.2" y="68.2">GND GND</text>
<text x="177.8" y="66.9">150p</text>
<text x="189.7" y="68.2">GND GND</text>
<text x="42.4" y="75.8">GND</text>
<text x="172" y="75.8">GND</text>
<text x="48.5" y="93.6">4.7M</text>
<text x="49.5" y="91">R9</text>
<text x="73" y="94.8">U4E</text>
<text x="178" y="93.6">4.7M</text>
<text x="178.4" y="91">R10</text>
<text x="202.5" y="94.8">U5E</text>
<text x="72.4" y="97.4">4069</text>
<text x="201.9" y="97.4">4069</text>
<text x="17.2" y="112.6">Ant2</text>
<text x="18.2" y="110.1">J3</text>
<text x="47" y="110.1">4069</text>
<text x="47.6" y="112.6">U4F</text>
<text x="53.1" y="113.9">1m</text>
<text x="67.3" y="111.4">2.2k</text>
<text x="67.3" y="108.8">R11</text>
<text x="116.2" y="112.6">VDD</text>
<text x="146.7" y="112.6">Ant4</text>
<text x="147.7" y="110.1">J4</text>
<text x="176.5" y="110.1">4069</text>
<text x="177.2" y="112.6">U5F</text>
<text x="182.6" y="113.9">1m</text>
<text x="196.9" y="111.4">2.2k</text>
<text x="196.9" y="108.8">R12</text>
<text x="245.7" y="112.6">VDD</text>
<text x="53.4" y="117.7">L3</text>
<text x="120.3" y="117.7">U6B</text>
<text x="182.9" y="117.7">L4</text>
<text x="249.9" y="117.7">U7B</text>
<text x="25.3" y="120.2">C29</text>
<text x="25.4" y="122.8">47p</text>
<text x="48.3" y="124.1">150p</text>
<text x="48.3" y="121.5">C31</text>
<text x="54.5" y="124.1">C33</text>
<text x="71.1" y="124.1">C34</text>
<text x="114" y="125.3">D</text>
<text x="119" y="124.3" transform="rotate(-90 119 124.3)">~{S}</text>
<text x="120.3" y="120.2">74HC74</text>
<text x="120.6" y="125.3">Q</text>
<text x="154.8" y="120.2">C30</text>
<text x="155" y="122.8">47p</text>
<text x="177.8" y="124.1">150p</text>
<text x="177.8" y="121.5">C32</text>
<text x="184.1" y="124.1">C35</text>
<text x="200.7" y="124.1">C36</text>
<text x="243.6" y="125.3">D</text>
<text x="248.5" y="124.3" transform="rotate(-90 248.5 124.3)">~{S}</text>
<text x="249.9" y="120.2">74HC74</text>
<text x="250.2" y="125.3">Q</text>
<text x="17" y="127.9">GND</text>
<text x="31" y="131.7">GND</text>
<text x="48.3" y="131.7">C37</text>
<text x="53.4" y="126.6">150p</text>
<text x="71.1" y="126.6">47p</text>
<text x="80" y="127.9">4069</text>
<text x="80.5" y="130.4">U4D</text>
<text x="114" y="127.9">C</text>
<text x="119" y="131.1" transform="rotate(-90 119 131.1)">~{R}</text>
<text x="120.6" y="130.4">~{Q}</text>
<text x="146.6" y="127.9">GND</text>
<text x="160.5" y="131.7">GND</text>
<text x="177.8" y="131.7">C38</text>
<text x="183" y="126.6">150p</text>
<text x="200.7" y="126.6">47p</text>
<text x="209.6" y="127.9">4069</text>
<text x="210.1" y="130.4">U5D</text>
<text x="243.6" y="127.9">C</text>
<text x="248.5" y="131.1" transform="rotate(-90 248.5 131.1)">~{R}</text>
<text x="250.2" y="130.4">~{Q}</text>
<text x="48.3" y="134.2">150p</text>
<text x="60.2" y="135.5">GND GND</text>
<text x="107.3" y="132.9">VDD</text>
<text x="177.8" y="134.2">150p</text>
<text x="189.7" y="135.5">GND GND</text>
<text x="236.8" y="132.9">VDD</text>
<text x="42.4" y="143.1">GND</text>
<text x="172" y="143.1">GND</text>
<text x="31.1" y="155.8">VDD</text>
<text x="99.1" y="167.2">4069</text>
<text x="99.6" y="164.7">U4G</text>
<text x="121.9" y="167.2">4069</text>
<text x="122.5" y="164.7">U5G</text>
<text x="33.9" y="169.9" transform="rotate(-90 33.9 169.9)">VCC</text>
<text x="39.4" y="172.3">U6C</text>
<text x="53.3" y="172.3">C39</text>
<text x="65.6" y="169.9" transform="rotate(-90 65.6 169.9)">VCC</text>
<text x="71.1" y="172.3">U7C</text>
<text x="83.8" y="172.3">C40</text>
<text x="99.9" y="172.5" transform="rotate(-90 99.9 172.5)">VDD</text>
<text x="122.8" y="172.5" transform="rotate(-90 122.8 172.5)">VDD</text>
<text x="33.9" y="179.3" transform="rotate(-90 33.9 179.3)">GND</text>
<text x="39.4" y="174.9">74HC74</text>
<text x="53.3" y="174.9">100n</text>
<text x="65.6" y="179.3" transform="rotate(-90 65.6 179.3)">GND</text>
<text x="71.1" y="174.9">74HC74</text>
<text x="83.8" y="174.9">100n</text>
<text x="110.5" y="178.7">100n</text>
<text x="110.5" y="176.1">C41</text>
<text x="133.4" y="178.7">100n</text>
<text x="133.4" y="176.1">C42</text>
<text x="99.9" y="181.9" transform="rotate(-90 99.9 181.9)">VSS</text>
<text x="122.8" y="181.9" transform="rotate(-90 122.8 181.9)">VSS</text>
<text x="31" y="191.4">GND</text>
</g>
<g font-size="1.8" fill="#a90000">
<text x="43.1" y="35.3">1</text>
<text x="54.5" y="35.3">2</text>
<text x="68.5" y="35.3">3</text>
<text x="79.9" y="35.3">4</text>
<text x="172.6" y="35.3">1</text>
<text x="184.1" y="35.3">2</text>
<text x="198" y="35.3">3</text>
<text x="209.5" y="35.3">4</text>
<text x="18.8" y="52.8" transform="rotate(-90 18.8 52.8)">2</text>
<text x="22.2" y="48">1</text>
<text x="76.1" y="53.1">5</text>
<text x="87.6" y="53.1">6</text>
<text x="148.3" y="52.8" transform="rotate(-90 148.3 52.8)">2</text>
<text x="151.7" y="48">1</text>
<text x="205.7" y="53.1">5</text>
<text x="217.1" y="53.1">6</text>
<text x="111.1" y="56.9">2</text>
<text x="111.1" y="59.4">3</text>
<text x="117.9" y="54" transform="rotate(-90 117.9 54)">4</text>
<text x="123.8" y="56.9">5</text>
<text x="240.6" y="56.9">2</text>
<text x="240.6" y="59.4">3</text>
<text x="247.4" y="54" transform="rotate(-90 247.4 54)">4</text>
<text x="253.3" y="56.9">5</text>
<text x="123.8" y="62">6</text>
<text x="253.3" y="62">6</text>
<text x="117.9" y="66.7" transform="rotate(-90 117.9 66.7)">1</text>
<text x="247.4" y="66.7" transform="rotate(-90 247.4 66.7)">1</text>
<text x="42.5" y="102.6">13</text>
<text x="53.9" y="102.6">12</text>
<text x="67.9" y="102.6">11</text>
<text x="79.3" y="102.6">10</text>
<text x="172" y="102.6">13</text>
<text x="183.5" y="102.6">12</text>
<text x="197.4" y="102.6">11</text>
<text x="208.9" y="102.6">10</text>
<text x="22.2" y="115.3">1</text>
<text x="151.7" y="115.3">1</text>
<text x="18.8" y="120.1" transform="rotate(-90 18.8 120.1)">2</text>
<text x="76.1" y="120.4">9</text>
<text x="87.6" y="120.4">8</text>
<text x="110.4" y="124.2">12</text>
<text x="117.9" y="122" transform="rotate(-90 117.9 122)">10</text>
<text x="123.8" y="124.2">9</text>
<text x="148.3" y="120.1" transform="rotate(-90 148.3 120.1)">2</text>
<text x="205.7" y="120.4">9</text>
<text x="217.1" y="120.4">8</text>
<text x="240" y="124.2">12</text>
<text x="247.4" y="122" transform="rotate(-90 247.4 122)">10</text>
<text x="253.3" y="124.2">9</text>
<text x="110.4" y="126.7">11</text>
<text x="123.8" y="129.3">8</text>
<text x="240" y="126.7">11</text>
<text x="253.3" y="129.3">8</text>
<text x="117.9" y="134.7" transform="rotate(-90 117.9 134.7)">13</text>
<text x="247.4" y="134.7" transform="rotate(-90 247.4 134.7)">13</text>
<text x="32.8" y="165.1" transform="rotate(-90 32.8 165.1)">14</text>
<text x="64.5" y="165.1" transform="rotate(-90 64.5 165.1)">14</text>
<text x="98.8" y="166.4" transform="rotate(-90 98.8 166.4)">14</text>
<text x="121.7" y="166.4" transform="rotate(-90 121.7 166.4)">14</text>
<text x="32.8" y="182.3" transform="rotate(-90 32.8 182.3)">7</text>
<text x="64.5" y="182.3" transform="rotate(-90 64.5 182.3)">7</text>
<text x="98.8" y="186.1" transform="rotate(-90 98.8 186.1)">7</text>
<text x="121.7" y="186.1" transform="rotate(-90 121.7 186.1)">7</text>
</g>
<g font-size="1.8" fill="#0f0f0f">
<text x="44.4" y="47.9">ant1</text>
<text x="174" y="47.9">ant3</text>
<text x="44.4" y="115.2">ant2</text>
<text x="174" y="115.2">ant4</text>
</g>
<g font-size="1.8" fill="#725600">
<text x="129.7" y="58">PD1_FREQ</text>
<text x="259.3" y="58">PD3_FREQ</text>
<text x="98.2" y="60.6">HET_GEN1</text>
<text x="227.7" y="60.6">HET_GEN3</text>
<text x="129.7" y="125.3">PD2_FREQ</text>
<text x="259.3" y="125.3">PD4_FREQ</text>
<text x="98.2" y="127.9">HET_GEN2</text>
<text x="227.7" y="127.9">HET_GEN4</text>
</g>
</svg>
